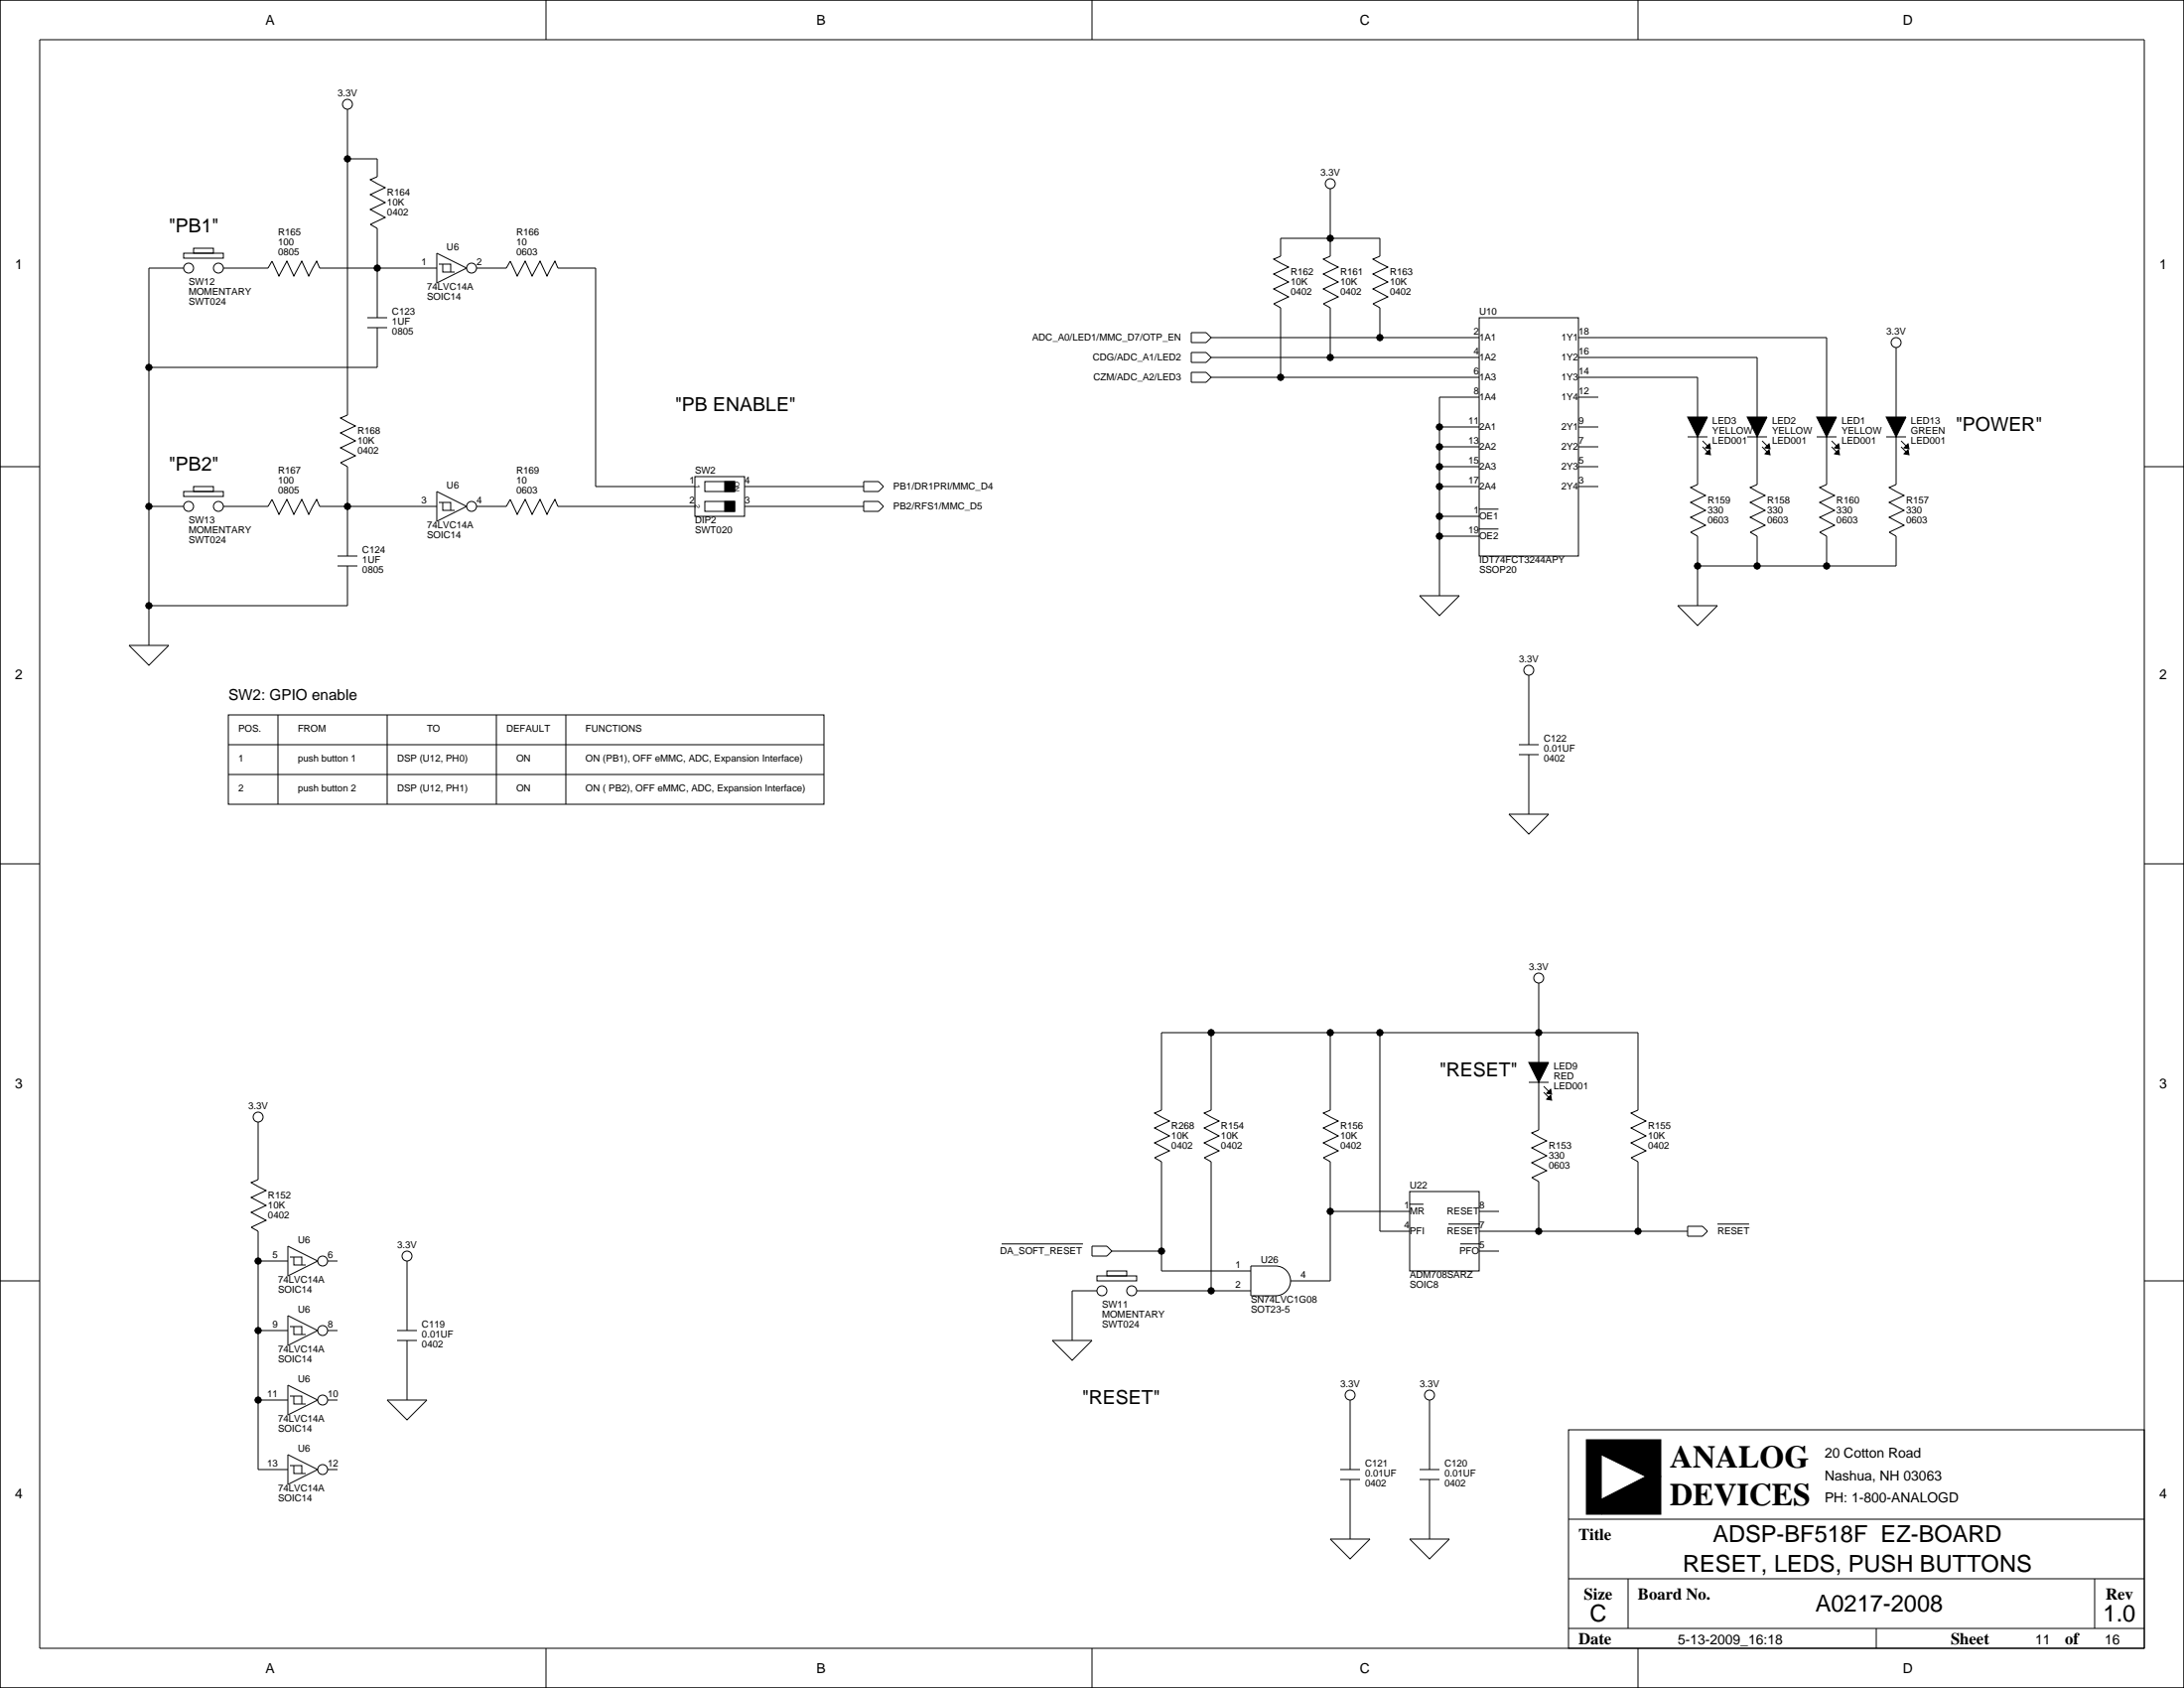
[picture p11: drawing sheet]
<svg xmlns="http://www.w3.org/2000/svg" width="559mm" height="432mm" viewBox="0 0 559 432" stroke-linecap="round" stroke-linejoin="round" font-family="sans-serif">
<g fill="none" stroke="#000" stroke-width=".25">
<path d="M0 0h558.8v431.8h-558.8zM10.2 10.2h538.4v411.4h-538.4zM139.7 0v10.2M279.4 0v10.2M419.1 0v10.2M88.9 27.9v78.3l-1.8 .7 3.8 2.1-3.8 1.7 3.8 2.1-3.8 1.8 3.8 2-3.8 1.8 1.8 1v22.8M88.9 40.6h7.6v4.6l-1.8 .8 3.9 2-3.9 1.8 3.9 2-3.9 1.8 3.9 2-3.9 1.8 1.8 1v22.9M340.4 48.3v17.2l-1.8 .8 3.8 2-3.8 1.8 3.8 2-3.8 1.8 3.8 2-3.8 1.8 1.8 1v12.7M47 64.8h10.1v1.2h-10.1zM47 68.6h-8.9v96.5M49.5 63.5h5.1v1.3h-5.1zM50.8 68.6h.1"/>
<path d="M50.8 71.1h.1M55.9 67.3h.1M55.9 68.6h.1M57.1 68.6h11.5l1-1.8 1.8 3.8 2-3.8 1.8 3.8 2-3.8 1.8 3.8 2-3.8 .8 1.8h30M58.4 68.6h.1M111.8 64.8l7.6 3.8-7.6 3.8zM112.3 67.6h3v2M113.3 67.6v2h3M121.9 68.6h7.6l1.1-1.8 1.7 3.8 2.1-3.8 1.7 3.8 2.1-3.8 1.8 3.8 2-3.8 .7 1.8h9.7v55.9h25.4M94 81.3h5.1M94 83.8h5.1M96.5 83.8v10.2h-58.4"/>
<path d="M304.8 85.1h3.8l1.3 1.3-1.3 1.2h-3.8zM304.8 90.2h3.8l1.3 1.2-1.3 1.3h-3.8zM304.8 95.2h3.8l1.3 1.3-1.3 1.3h-3.8zM309.9 91.4h68.6M309.9 96.5h68.6M309.9 86.4h68.6M353.1 86.4v-7.7l-1.8-1 3.8-1.8-3.8-2 3.8-1.8-3.8-2 3.8-1.8-3.8-2 1.8-.8v-4.5h-25.4v4.5l-1.8 .8 3.8 2-3.8 1.8 3.8 2-3.8 1.8 3.8 2-3.8 1.8 1.8 1v17.8M378.5 81.3h25.4v60.9h-25.4zM403.9 91.4h45.7v15.3M403.9 96.5h30.4v10.2M403.9 86.4h63.5v20.3M485.1 88.9v17.8"/>
<path d="M0 119.4h10.2M368.3 109.2h10.2M368.3 114.3h10.2M368.3 119.4h10.2M378.5 101.6h-10.2v50.8M403.9 101.6h5M403.9 109.2h5M403.9 114.3h5M403.9 119.4h5M431.8 111.8h5.1M434.3 111.8v12.2l-1.7 .7 3.8 2-3.8 1.8 3.8 2.1-3.8 1.7 3.8 2.1-3.8 1.7 1.7 1.1v17.7M435.6 112.8l1.3 1.2"/>
<path d="M435.6 114.3l1.3 1.3M447 111.8h5.1M449.6 111.8v12.2l-1.8 .7 3.8 2-3.8 1.8 3.8 2.1-3.8 1.7 3.8 2.1-3.8 1.7 1.8 1.1v7.6M450.8 112.8l1.3 1.2M450.8 114.3l1.3 1.3M464.8 111.8h5.1M467.4 111.8v12.2l-1.8 .7 3.8 2-3.8 1.8 3.8 2.1-3.8 1.7 3.8 2.1-3.8 1.7 1.8 1.1v7.6M468.6 112.8l1.3 1.2M468.6 114.3l1.3 1.3M482.6 111.8h5.1M485.1 111.8v12.2l-1.7 .7 3.8 2-3.8 1.8 3.8 2.1-3.8 1.7 3.8 2.1-3.8 1.7 1.7 1.1v7.6h-50.8M486.4 112.8l1.3 1.2"/>
<path d="M486.4 114.3l1.3 1.3M548.6 119.4h10.2M38.1 129.5h8.9M47 125.7h10.1v1.3h-10.1zM49.5 124.5h5.1v1.2h-5.1zM50.8 129.5h.1M50.8 132.1h.1M55.9 128.3h.1M55.9 129.5h.1M57.1 129.5h11.5l1-1.7 1.8 3.8 2-3.8 1.8 3.8 2-3.8 1.8 3.8 2-3.8 .8 1.7h30M58.4 129.5h.1M111.8 125.7l7.6 3.8-7.6 3.8z"/>
<path d="M112.3 128.5h3v2.1M113.3 128.5v2.1h3M121.9 129.5h7.6l1.1-1.7 1.7 3.8 2.1-3.8 1.7 3.8 2.1-3.8 1.8 3.8 2-3.8 .7 1.7h35.1M177.8 121.9h12.7v10.2h-12.7zM180.3 123.2h7.7v2.5h-7.7zM180.3 128.3h7.7v2.5h-7.7zM190.5 124.5h30.5M190.5 129.5h30.5M221 123.2h3.8l1.3 1.3-1.3 1.2h-3.8zM221 128.3h3.8l1.3 1.2-1.3 1.3h-3.8zM368.3 137.2h10.2M368.3 124.5h10.2"/>
<path d="M368.3 132.1h10.2M378.5 130.2h4.9M378.5 135.3h4.9M403.9 124.5h5M86.4 144.8h5M86.4 142.2h5M88.9 144.8v10.1h-50.8M363.2 152.4h10.2l-5.1 5.1zM429.3 154.9h10.1l-5.1 5.1zM33 165.1h10.2l-5.1 5.1zM391.2 172.7v17.8M58.4 182.9h152.4v22.8h-152.4z"/>
<path d="M58.4 190.5h152.4M58.4 198.1h152.4M71.1 182.9v22.8M99.1 182.9v22.8M127 182.9v22.8M144.8 182.9v22.8M388.6 190.5h5.1M388.6 193h5.1M391.2 193v15.3M386.1 208.3h10.1l-5 5.1zM0 221h10.2M548.6 221h10.2"/>
<path d="M393.7 251.5v20.3M309.9 264.2v19.8l-1.8 .7 3.8 2.1-3.8 1.7 3.8 2.1-3.8 1.8 3.8 2-3.8 1.8 1.8 1v33M340.4 264.2v19.8l-1.8 .7 3.8 2.1-3.8 1.7 3.8 2.1-3.8 1.8 3.8 2-3.8 1.8 1.8 1v30.5h-10.2M353.1 264.2v50.8h7.6M391.2 276.9h5M393.7 276.9v12.2l-1.8 .7 3.8 2-3.8 1.8 3.8 2.1-3.8 1.7 3.8 2.1-3.8 1.7 1.8 1.1v12.7M395 277.9l1.2 1.2M395 279.4l1.2 1.3M66 287v14.8l-1.7 .7 3.8 2-3.8 1.8 3.8 2.1-3.8 1.7 3.8 2.1-3.8 1.7 1.7 1.1v60.9h7.7M73.7 318.8l7.6 3.8-7.6 3.8zM256.3 318.2h20.8M279.4 318.8h3.8l1.3 1.2-1.3 1.3h-3.8z"/>
<path d="M340.4 309.9h20.3M360.7 304.8h17.8v20.3h-17.8zM360.7 308h3.5M370.6 313.1h8.1M373.6 318.2h5M378.5 309.9h5M378.5 315h53.3M419.1 315v-17.8l-1.8-1 3.8-1.8-3.8-2 3.8-1.8-3.8-2.1 3.8-1.7-3.8-2.1 1.8-.7v-19.8h-121.9v19.8l-1.8 .7 3.8 2.1-3.8 1.7 3.8 2.1-3.8 1.8 3.8 2-3.8 1.8 1.8 1v27.9h22.8M431.8 313.7h3.8l1.3 1.3-1.3 1.2h-3.8zM439.4 313.1h8.1M0 327.7h10.2M66 322.6h7.7"/>
<path d="M73.7 336.5l7.6 3.9-7.6 3.8zM74.2 321.6h3v2M74.2 339.3h3v2.1M75.2 321.6v2h3M75.2 339.3v2.1h3M83.8 322.6h2.6M104.1 322.6v17.8M280.7 326.4h10.1v1.3h-10.1zM280.7 330.2h-6.4v12.7M283.2 325.1h5.1v1.3h-5.1zM284.5 330.2h.1M284.5 332.7h.1"/>
<path d="M284.5 320h12.7M289.6 328.9h.1M289.6 330.2h.1M290.8 330.2h29.2M292.1 330.2h.1M320 323.8h6.4a3.8 3.8 0 0 1 3.8 3.9 3.8 3.8 0 0 1-3.8 3.8h-6.4zM378.5 320h5M548.6 327.7h10.2M66 358.1h7.7M66 340.4h7.7M73.7 354.3l7.6 3.8-7.6 3.8zM74.2 357.1h3v2.1"/>
<path d="M75.2 357.1v2.1h3M83.8 358.1h2.6M83.8 340.4h2.6M99.1 358.1h10.1l-5.1 5.1zM101.6 342.9h5.1M101.6 340.4h5.1M104.1 342.9v15.2M269.2 342.9h10.2l-5.1 5.1zM345.4 358.1v17.8M365.8 358.1v17.8M73.7 372.1l7.6 3.8-7.6 3.8zM74.2 374.9h3v2"/>
<path d="M75.2 374.9v2h3M83.8 375.9h2.6M342.9 375.9h5.1M342.9 378.5h5.1M345.4 378.5v15.2M363.2 375.9h5.1M363.2 378.5h5.1M365.8 378.5v15.2M401.3 365.8h147.3v55.8h-147.3zM340.4 393.7h10.1l-5.1 5.1zM360.7 393.7h10.1l-5 5.1zM401.3 388.6h147.3"/>
<path d="M401.3 403.9h147.3M401.3 416.6h147.3M416.6 403.9v12.7M480.1 416.6v5M535.9 403.9v12.7M139.7 421.6v10.2M279.4 421.6v10.2M419.1 421.6v10.2"/>
<circle cx="88.9" cy="26.7" r="1.27"/>
<circle cx="88.9" cy="40.6" r=".76"/>
<circle cx="340.4" cy="47" r="1.27"/>
<circle cx="48.3" cy="68.6" r="1.27"/>
<circle cx="55.9" cy="68.6" r="1.27"/>
<circle cx="96.5" cy="68.6" r=".76"/>
<circle cx="120.6" cy="68.6" r="1.27"/>
<circle cx="340.4" cy="61" r=".76"/>
<circle cx="38.1" cy="94" r=".76"/>
<circle cx="327.7" cy="96.5" r=".76"/>
<circle cx="340.4" cy="91.4" r=".76"/>
<circle cx="353.1" cy="86.4" r=".76"/>
<circle cx="485.1" cy="87.6" r="1.27"/>
<circle cx="368.3" cy="119.4" r=".76"/>
<circle cx="368.3" cy="109.2" r=".76"/>
<circle cx="368.3" cy="114.3" r=".76"/>
<circle cx="38.1" cy="129.5" r=".76"/>
<circle cx="48.3" cy="129.5" r="1.27"/>
<circle cx="55.9" cy="129.5" r="1.27"/>
<circle cx="88.9" cy="129.5" r=".76"/>
<circle cx="120.6" cy="129.5" r="1.27"/>
<circle cx="368.3" cy="124.5" r=".76"/>
<circle cx="368.3" cy="137.2" r=".76"/>
<circle cx="368.3" cy="132.1" r=".76"/>
<circle cx="38.1" cy="154.9" r=".76"/>
<circle cx="434.3" cy="144.8" r=".76"/>
<circle cx="449.6" cy="144.8" r=".76"/>
<circle cx="467.4" cy="144.8" r=".76"/>
<circle cx="391.2" cy="171.4" r="1.27"/>
<circle cx="393.7" cy="250.2" r="1.27"/>
<circle cx="309.9" cy="264.2" r=".76"/>
<circle cx="340.4" cy="264.2" r=".76"/>
<circle cx="353.1" cy="264.2" r=".76"/>
<circle cx="393.7" cy="264.2" r=".76"/>
<circle cx="66" cy="285.7" r="1.27"/>
<circle cx="340.4" cy="309.9" r=".76"/>
<circle cx="393.7" cy="315" r=".76"/>
<circle cx="419.1" cy="315" r=".76"/>
<circle cx="66" cy="322.6" r=".76"/>
<circle cx="82.5" cy="322.6" r="1.27"/>
<circle cx="104.1" cy="321.3" r="1.27"/>
<circle cx="281.9" cy="330.2" r="1.27"/>
<circle cx="289.6" cy="330.2" r="1.27"/>
<circle cx="297.2" cy="320" r=".76"/>
<circle cx="309.9" cy="330.2" r=".76"/>
<circle cx="66" cy="358.1" r=".76"/>
<circle cx="66" cy="340.4" r=".76"/>
<circle cx="82.5" cy="358.1" r="1.27"/>
<circle cx="82.5" cy="340.4" r="1.27"/>
<circle cx="345.4" cy="356.9" r="1.27"/>
<circle cx="365.8" cy="356.9" r="1.27"/>
<circle cx="82.5" cy="375.9" r="1.27"/>
</g>
<g fill="#000" stroke="#000" stroke-width=".25">
<path d="M437.4 115.1l.2 1.2-1.2-.2z" fill-rule="evenodd"/>
<path d="M436.4 114.6l1-1.1 .2 1.3z" fill-rule="evenodd"/>
<path d="M431.8 106.7h5.1l-2.6 5.1z" fill-rule="evenodd"/>
<path d="M452.1 115.6l.5-.5 .3 1.2-1.3-.2z" fill-rule="evenodd"/>
<path d="M451.6 114.6l1-1.1 .3 1.3z" fill-rule="evenodd"/>
<path d="M447 106.7h5.1l-2.5 5.1z" fill-rule="evenodd"/>
<path d="M470.4 115.1l.3 1.2-1.3-.2z" fill-rule="evenodd"/>
<path d="M470.4 113.5l.3 1.3-1.3-.2z" fill-rule="evenodd"/>
<path d="M464.8 106.7h5.1l-2.5 5.1z" fill-rule="evenodd"/>
<path d="M488.2 115.1l.2 1.2-1.2-.2z" fill-rule="evenodd"/>
<path d="M487.2 114.6l1-1.1 .2 1.3z" fill-rule="evenodd"/>
<path d="M482.6 106.7h5.1l-2.6 5.1z" fill-rule="evenodd"/>
<path d="M185.4 123.2h2.6v2.5h-2.6z" fill-rule="evenodd"/>
<path d="M185.4 128.3h2.6v2.5h-2.6z" fill-rule="evenodd"/>
<path d="M396.2 279.1l.5-.5 .3 1.3-1.3-.2z" fill-rule="evenodd"/>
<path d="M391.2 271.8h5l-2.5 5.1z" fill-rule="evenodd"/>
<path d="M396.2 280.7l.5-.5 .3 1.2-1.3-.2z" fill-rule="evenodd"/>
<path d="M409.7 368.3h15.2v9.4h-3.8l-11.4-5.6z" fill-rule="evenodd"/>
<path d="M405.9 368.3h3.8v19h-3.8z" fill-rule="evenodd"/>
<path d="M409.7 383.5l11.4-5.8h3.8v9.6h-15.2z" fill-rule="evenodd"/>
<circle cx="88.9" cy="40.6" r=".76"/>
<circle cx="96.5" cy="68.6" r=".76"/>
<circle cx="340.4" cy="61" r=".76"/>
<circle cx="38.1" cy="94" r=".76"/>
<circle cx="327.7" cy="96.5" r=".76"/>
<circle cx="340.4" cy="91.4" r=".76"/>
<circle cx="353.1" cy="86.4" r=".76"/>
<circle cx="368.3" cy="119.4" r=".76"/>
<circle cx="368.3" cy="109.2" r=".76"/>
<circle cx="368.3" cy="114.3" r=".76"/>
<circle cx="38.1" cy="129.5" r=".76"/>
<circle cx="88.9" cy="129.5" r=".76"/>
<circle cx="368.3" cy="124.5" r=".76"/>
<circle cx="368.3" cy="137.2" r=".76"/>
<circle cx="368.3" cy="132.1" r=".76"/>
<circle cx="38.1" cy="154.9" r=".76"/>
<circle cx="434.3" cy="144.8" r=".76"/>
<circle cx="449.6" cy="144.8" r=".76"/>
<circle cx="467.4" cy="144.8" r=".76"/>
<circle cx="309.9" cy="264.2" r=".76"/>
<circle cx="340.4" cy="264.2" r=".76"/>
<circle cx="353.1" cy="264.2" r=".76"/>
<circle cx="393.7" cy="264.2" r=".76"/>
<circle cx="340.4" cy="309.9" r=".76"/>
<circle cx="393.7" cy="315" r=".76"/>
<circle cx="419.1" cy="315" r=".76"/>
<circle cx="66" cy="322.6" r=".76"/>
<circle cx="297.2" cy="320" r=".76"/>
<circle cx="309.9" cy="330.2" r=".76"/>
<circle cx="66" cy="358.1" r=".76"/>
<circle cx="66" cy="340.4" r=".76"/>
</g>
<g font-size="8.1">
<text x="427.2" y="375.3">ANALOG</text>
<text x="427.2" y="385">DEVICES</text>
</g>
<g font-size="6">
<text x="438.2" y="394.6">ADSP-BF518F EZ-BOARD</text>
<text x="430.6" y="402.2">RESET, LEDS, PUSH BUTTONS</text>
<text x="464.5" y="412.4">A0217-2008</text>
<text x="406.8" y="414.9">C</text>
<text x="538.1" y="414.9">1.0</text>
</g>
<g font-size="4.9">
<text x="43.2" y="59.5">&quot;PB1&quot;</text>
<text x="172.7" y="105.2">&quot;PB ENABLE&quot;</text>
<text x="500.4" y="110.3">&quot;POWER&quot;</text>
<text x="43.2" y="120.4">&quot;PB2&quot;</text>
<text x="368.3" y="275.4">&quot;RESET&quot;</text>
<text x="276.9" y="359.2">&quot;RESET&quot;</text>
</g>
<g font-size="4.2">
<text x="403.9" y="393.9">Title</text>
<text x="405.3" y="409.1">Size</text>
<text x="419.1" y="409.1">Board No.</text>
<text x="538.8" y="409.1">Rev</text>
<text x="403.9" y="420.5">Date</text>
<text x="499.1" y="420.5">Sheet</text>
<text x="528.3" y="420.5">of</text>
</g>
<text font-size="3.9" x="58.4" y="179.2">SW2: GPIO enable</text>
<g font-size="3.5">
<text x="67.9" y="6.3">A</text>
<text x="208.9" y="6.3">B</text>
<text x="348" y="6.3">C</text>
<text x="486.9" y="6.3">D</text>
<text x="3.8" y="68.8">1</text>
<text x="552.5" y="68.8">1</text>
<text x="3.8" y="173.7">2</text>
<text x="552.5" y="173.7">2</text>
<text x="3.8" y="278.3">3</text>
<text x="552.5" y="278.3">3</text>
<text x="466.9" y="372.8">20 Cotton Road</text>
<text x="3.8" y="383.3">4</text>
<text x="466.9" y="378.7">Nashua, NH 03063</text>
<text x="552.5" y="383.3">4</text>
<text x="466.9" y="384.3">PH: 1-800-ANALOGD</text>
<text x="429.3" y="420.6">5-13-2009_16:18</text>
<text x="520.7" y="420.6">11</text>
<text x="538.5" y="420.6">16</text>
<text x="67.9" y="428">A</text>
<text x="208.9" y="428">B</text>
<text x="348" y="428">C</text>
<text x="486.9" y="428">D</text>
</g>
<g font-size="2.5">
<text x="86.4" y="24.7">3.3V</text>
<text x="337.8" y="45">3.3V</text>
<text x="99.1" y="52.6">10K</text>
<text x="99.1" y="50">R164</text>
<text x="99.1" y="55.1">0402</text>
<text x="71.1" y="65.3">0805</text>
<text x="71.1" y="62.8">100</text>
<text x="71.1" y="60.2">R165</text>
<text x="114.3" y="64">U6</text>
<text x="132.1" y="60.2">R166</text>
<text x="132.1" y="62.8">10</text>
<text x="132.1" y="65.3">0603</text>
<text x="107.8" y="67.8">1</text>
<text x="121.9" y="67.8">2</text>
<text x="330.2" y="70.4">R162</text>
<text x="342.9" y="70.4">R161</text>
<text x="355.6" y="70.4">R163</text>
<text x="48.3" y="75.5">MOMENTARY</text>
<text x="48.3" y="72.9">SW12</text>
<text x="109.2" y="76.7">SOIC14</text>
<text x="109.2" y="74.2">74LVC14A</text>
<text x="330.2" y="75.4">0402</text>
<text x="330.2" y="72.9">10K</text>
<text x="342.9" y="75.4">0402</text>
<text x="342.9" y="72.9">10K</text>
<text x="355.6" y="75.4">0402</text>
<text x="355.6" y="72.9">10K</text>
<text x="48.3" y="78">SWT024</text>
<text x="100.3" y="83.1">1UF</text>
<text x="100.3" y="80.5">C123</text>
<text x="378.5" y="80.5">U10</text>
<text x="100.3" y="85.6">0805</text>
<text x="264.1" y="87.2">ADC_A0/LED1/MMC_D7/OTP_EN</text>
<text x="377.1" y="85.6">2</text>
<text x="378.5" y="87.2">1A1</text>
<text x="399.5" y="87.2">1Y1</text>
<text x="403.9" y="85.6">18</text>
<text x="482.6" y="85.6">3.3V</text>
<text x="279.6" y="92.3">CDG/ADC_A1/LED2</text>
<text x="377.1" y="90.7">4</text>
<text x="377.1" y="95.8">6</text>
<text x="378.5" y="92.3">1A2</text>
<text x="399.5" y="92.3">1Y2</text>
<text x="403.9" y="90.7">16</text>
<text x="403.9" y="95.8">14</text>
<text x="279.8" y="97.4">CZM/ADC_A2/LED3</text>
<text x="377.1" y="100.9">8</text>
<text x="378.5" y="97.4">1A3</text>
<text x="399.5" y="97.4">1Y3</text>
<text x="403.9" y="100.9">12</text>
<text x="378.5" y="102.5">1A4</text>
<text x="399.5" y="102.5">1Y4</text>
<text x="91.4" y="113.5">10K</text>
<text x="91.4" y="111">R168</text>
<text x="375.7" y="113.6">13</text>
<text x="375.7" y="108.5">11</text>
<text x="378.5" y="110.1">2A1</text>
<text x="399.5" y="110.1">2Y1</text>
<text x="403.9" y="108.5">9</text>
<text x="403.9" y="113.6">7</text>
<text x="438.1" y="111">YELLOW</text>
<text x="438.1" y="113.6">LED001</text>
<text x="438.1" y="108.5">LED3</text>
<text x="453.4" y="113.6">LED001</text>
<text x="453.4" y="111">YELLOW</text>
<text x="453.4" y="108.5">LED2</text>
<text x="471.2" y="111">YELLOW</text>
<text x="471.2" y="113.6">LED001</text>
<text x="471.2" y="108.5">LED1</text>
<text x="488.9" y="111">GREEN</text>
<text x="488.9" y="113.6">LED001</text>
<text x="488.9" y="108.5">LED13</text>
<text x="91.4" y="116.1">0402</text>
<text x="375.7" y="118.6">15</text>
<text x="378.5" y="115.2">2A2</text>
<text x="399.5" y="115.2">2Y2</text>
<text x="403.9" y="118.6">5</text>
<text x="71.1" y="123.7">100</text>
<text x="71.1" y="121.2">R167</text>
<text x="114.3" y="125">U6</text>
<text x="132.1" y="123.7">10</text>
<text x="132.1" y="121.2">R169</text>
<text x="176.4" y="123.7">1</text>
<text x="177.8" y="121.2">SW2</text>
<text x="190.5" y="123.7">4</text>
<text x="228.6" y="125.3">PB1/DR1PRI/MMC_D4</text>
<text x="375.7" y="123.7">17</text>
<text x="378.5" y="120.3">2A3</text>
<text x="378.5" y="125.3">2A4</text>
<text x="399.5" y="120.3">2Y3</text>
<text x="399.5" y="125.3">2Y4</text>
<text x="403.9" y="123.7">3</text>
<text x="71.1" y="126.3">0805</text>
<text x="107.8" y="128.8">3</text>
<text x="121.9" y="128.8">4</text>
<text x="132.1" y="126.3">0603</text>
<text x="176.4" y="128.8">2</text>
<text x="190.5" y="128.8">3</text>
<text x="228.6" y="130.4">PB2/RFS1/MMC_D5</text>
<text x="377.1" y="131.3">1</text>
<text x="436.9" y="128.8">R159</text>
<text x="436.9" y="131.3">330</text>
<text x="452.1" y="131.3">330</text>
<text x="452.1" y="128.8">R158</text>
<text x="469.9" y="128.8">R160</text>
<text x="469.9" y="131.3">330</text>
<text x="487.7" y="131.3">330</text>
<text x="487.7" y="128.8">R157</text>
<text x="48.3" y="136.4">MOMENTARY</text>
<text x="48.3" y="133.9">SW13</text>
<text x="109.2" y="137.7">SOIC14</text>
<text x="109.2" y="135.1">74LVC14A</text>
<text x="177.8" y="133.9">DIP2</text>
<text x="177.8" y="136.4">SWT020</text>
<text x="375.7" y="136.4">19</text>
<text x="378.5" y="133">OE1</text>
<text x="436.9" y="133.9">0603</text>
<text x="452.1" y="133.9">0603</text>
<text x="469.9" y="133.9">0603</text>
<text x="487.7" y="133.9">0603</text>
<text x="48.3" y="139">SWT024</text>
<text x="92.7" y="141.5">C124</text>
<text x="378.5" y="138">OE2</text>
<text x="92.7" y="146.6">0805</text>
<text x="92.7" y="144">1UF</text>
<text x="378.5" y="146.6">SSOP20</text>
<text x="378.5" y="144">IDT74FCT3244APY</text>
<text x="388.6" y="169.4">3.3V</text>
<text x="61" y="187.2">POS.</text>
<text x="76.2" y="187.2">FROM</text>
<text x="109.2" y="187.2">TO</text>
<text x="129.5" y="187.2">DEFAULT</text>
<text x="149.9" y="187.2">FUNCTIONS</text>
<text x="395" y="189.8">C122</text>
<text x="61" y="194.8">1</text>
<text x="76.2" y="194.8">push button 1</text>
<text x="101.6" y="194.8">DSP (U12, PH0)</text>
<text x="132.1" y="194.8">ON</text>
<text x="149.9" y="194.8">ON (PB1), OFF eMMC, ADC, Expansion Interface)</text>
<text x="395" y="194.8">0402</text>
<text x="395" y="192.3">0.01UF</text>
<text x="61" y="202.5">2</text>
<text x="76.2" y="202.5">push button 2</text>
<text x="101.6" y="202.5">DSP (U12, PH1)</text>
<text x="132.1" y="202.5">ON</text>
<text x="149.9" y="202.5">ON ( PB2), OFF eMMC, ADC, Expansion Interface)</text>
<text x="391.2" y="248.2">3.3V</text>
<text x="397.5" y="273.6">LED9</text>
<text x="397.5" y="278.7">LED001</text>
<text x="397.5" y="276.1">RED</text>
<text x="63.5" y="283.7">3.3V</text>
<text x="299.7" y="291.3">10K</text>
<text x="299.7" y="293.9">0402</text>
<text x="299.7" y="288.8">R268</text>
<text x="312.4" y="288.8">R154</text>
<text x="312.4" y="293.9">0402</text>
<text x="312.4" y="291.3">10K</text>
<text x="342.9" y="288.8">R156</text>
<text x="342.9" y="293.9">0402</text>
<text x="342.9" y="291.3">10K</text>
<text x="396.2" y="293.9">R153</text>
<text x="421.6" y="288.8">R155</text>
<text x="421.6" y="293.9">0402</text>
<text x="421.6" y="291.3">10K</text>
<text x="396.2" y="299">0603</text>
<text x="396.2" y="296.4">330</text>
<text x="360.7" y="304.1">U22</text>
<text x="68.6" y="309.1">10K</text>
<text x="68.6" y="311.7">0402</text>
<text x="68.6" y="306.6">R152</text>
<text x="359.3" y="309.1">1</text>
<text x="360.7" y="310.8">MR</text>
<text x="370.2" y="310.8">RESET</text>
<text x="378.5" y="309.1">8</text>
<text x="359.3" y="314.2">4</text>
<text x="360.7" y="315.8">PFI</text>
<text x="370.2" y="315.8">RESET</text>
<text x="378.5" y="314.2">7</text>
<text x="439.4" y="315.8">RESET</text>
<text x="69.7" y="321.8">5</text>
<text x="76.2" y="318">U6</text>
<text x="83.8" y="321.8">6</text>
<text x="101.6" y="319.3">3.3V</text>
<text x="255.9" y="320.9">DA_SOFT_RESET</text>
<text x="322.6" y="323.1">U26</text>
<text x="373.4" y="320.9">PFO</text>
<text x="378.5" y="319.3">5</text>
<text x="71.1" y="328.2">74LVC14A</text>
<text x="316.1" y="324.4">1</text>
<text x="316.1" y="329.5">2</text>
<text x="332.7" y="326.9">4</text>
<text x="360.7" y="329.5">SOIC8</text>
<text x="360.7" y="326.9">ADM708SARZ</text>
<text x="71.1" y="330.7">SOIC14</text>
<text x="76.2" y="335.8">U6</text>
<text x="281.9" y="334.5">SW11</text>
<text x="320" y="335.8">SOT23-5</text>
<text x="320" y="333.2">SN74LVC1G08</text>
<text x="69.7" y="339.6">9</text>
<text x="83.8" y="339.6">8</text>
<text x="107.9" y="339.6">C119</text>
<text x="281.9" y="339.6">SWT024</text>
<text x="281.9" y="337.1">MOMENTARY</text>
<text x="71.1" y="345.9">74LVC14A</text>
<text x="107.9" y="344.7">0402</text>
<text x="107.9" y="342.1">0.01UF</text>
<text x="71.1" y="348.5">SOIC14</text>
<text x="76.2" y="353.6">U6</text>
<text x="68.4" y="357.4">11</text>
<text x="83.8" y="357.4">10</text>
<text x="342.9" y="354.9">3.3V</text>
<text x="363.2" y="354.9">3.3V</text>
<text x="71.1" y="363.7">74LVC14A</text>
<text x="71.1" y="366.3">SOIC14</text>
<text x="76.2" y="371.4">U6</text>
<text x="68.4" y="375.2">13</text>
<text x="83.8" y="375.2">12</text>
<text x="349.3" y="375.2">C121</text>
<text x="349.3" y="377.7">0.01UF</text>
<text x="369.6" y="377.7">0.01UF</text>
<text x="369.6" y="375.2">C120</text>
<text x="71.1" y="381.5">74LVC14A</text>
<text x="349.3" y="380.3">0402</text>
<text x="369.6" y="380.3">0402</text>
<text x="71.1" y="384">SOIC14</text>
</g>
<g font-size="1.8">
<text x="177.8" y="124" transform="rotate(90 177.8 124)">1</text>
<text x="188" y="123.1" transform="rotate(90 188 123.1)">ON</text>
<text x="177.8" y="129" transform="rotate(90 177.8 129)">2</text>
</g>
</svg>
